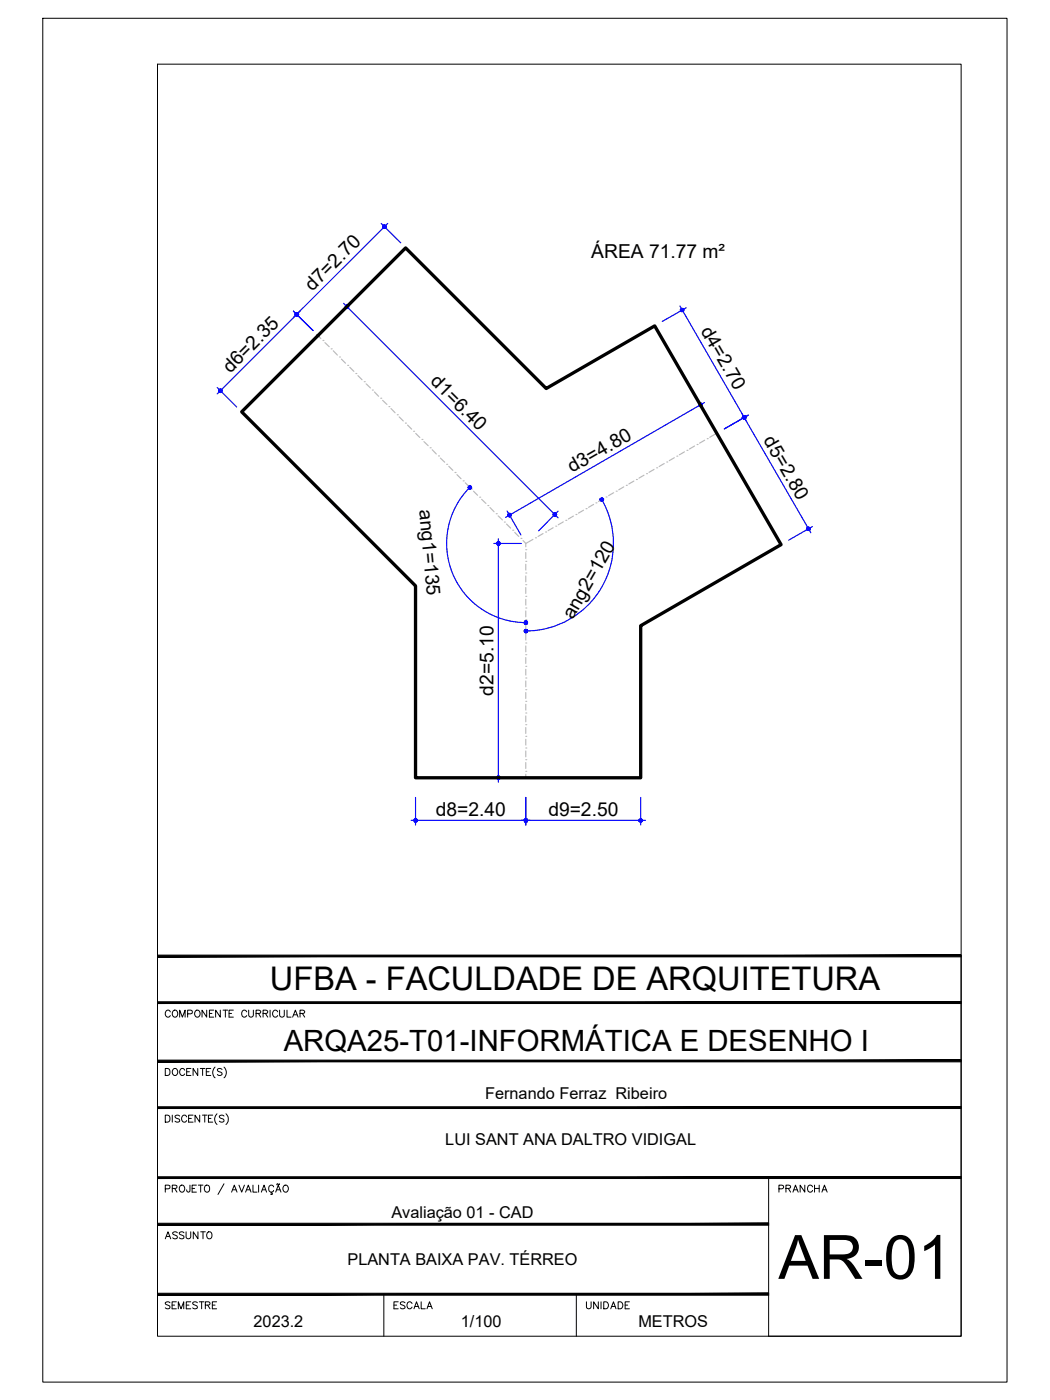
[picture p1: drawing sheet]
<svg xmlns="http://www.w3.org/2000/svg" width="229mm" height="305mm" viewBox="0 0 229 305" stroke-linecap="round" stroke-linejoin="round" font-family="sans-serif">
<!-- layer: ARQ_EIXO CINZA 04 -->
<g fill="none" stroke="#bababa" stroke-width=".25">
<path d="M69.2 73.1l.6 .6M70.3 74.1h.1M70.7 74.6l1 .9M72.1 75.9h.1M72.6 76.4l.8 .9M73.9 77.7h.1M74.3 78.2l.9 .9M75.7 79.5h.1M76.2 80l.8 .9M77.5 81.3h.1M77.9 81.8l.9 .9M79.3 83.1h.1"/>
<path d="M79.7 83.6l.9 .9M81.1 84.9h.1M81.5 85.3l.9 1M82.9 86.7h.1M83.3 87.2l.9 .9M84.7 88.5h.1M85.1 88.9l.9 1M86.5 90.3h.1M86.9 90.8l.9 .9M88.3 92.1h.1M88.7 92.5l.9 .9M90 93.9h.1"/>
<path d="M90.5 94.4l.9 .9M91.9 95.7h.1M92.3 96.1l.9 .9M93.6 97.5h.1M94.1 97.9l.9 .9M95.5 99.3h.1M95.9 99.7l.9 .9M146.8 99.7l-1.1 .6M147.4 99.3h.1M149 98.4l-1.1 .6M149.6 98h.1M151.2 97.1l-1.1 .6"/>
<path d="M151.8 96.8h.1M153.4 95.8l-1.1 .7M154 95.5h.1M156 94.3l-1.5 .9M97.2 101.1h.1M97.7 101.5l.9 .9M99.1 102.9h.1M99.5 103.3l.9 .9M100.8 104.7h.1M101.3 105.1l.9 .9M102.6 106.5h.1M103.1 106.9l.9 .9"/>
<path d="M104.4 108.2h.1M104.9 108.7l.9 .9M106.2 110.1h.1M106.7 110.5l.9 .9M108 111.8h.1M108.5 112.3l.9 .9M109.8 113.7h.1M110.3 114.1l.9 .9M111.6 115.4h.1M112.1 115.9l.8 .9M113.4 117.2h.1M113.9 117.7l.6 .6"/>
<path d="M114.5 119.7h.1M116 117.4l-1.5 .9v.7M116.6 117.1h.1M118.2 116.2l-1.1 .6M118.8 115.8h.1M120.4 114.9l-1.1 .6M121 114.6h.1M122.6 113.6l-1.1 .7M123.2 113.3h.1M124.8 112.4l-1.1 .6M125.4 112h.1M127 111.1l-1.1 .6"/>
<path d="M127.6 110.7h.1M129.2 109.8l-1.1 .6M129.8 109.5h.1M131.4 108.5l-1.1 .7M132 108.2h.1M133.6 107.3l-1.1 .6M134.2 106.9h.1M135.8 106l-1.1 .6M136.4 105.7h.1M138 104.7l-1.1 .7M138.6 104.4h.1M140.2 103.5l-1.1 .6"/>
<path d="M140.8 103.1h.1M142.4 102.2l-1.1 .6M143 101.9h.1M144.6 100.9l-1.1 .7M145.2 100.6h.1M114.5 140h.1M114.5 137.5h.1M114.5 134.9h.1M114.5 132.4h.1M114.5 129.8h.1M114.5 127.3h.1M114.5 124.8h.1"/>
<path d="M114.5 122.2h.1M114.5 120.3v1.3M114.5 122.9v1.2M114.5 125.4v1.3M114.5 127.9v1.3M114.5 130.5v1.2M114.5 133v1.3M114.5 135.6v1.2M114.5 138.1v1.3M114.5 157.8h.1M114.5 155.2h.1M114.5 152.7h.1"/>
<path d="M114.5 150.2h.1M114.5 147.6h.1M114.5 145.1h.1M114.5 142.5h.1M114.5 140.6v1.3M114.5 143.2v1.2M114.5 145.7v1.3M114.5 148.3v1.2M114.5 150.8v1.3M114.5 153.3v1.3M114.5 155.9v1.2M114.5 158.4v1.3"/>
<path d="M114.5 167.9h.1M114.5 165.4h.1M114.5 162.9h.1M114.5 160.3h.1M114.5 161v1.2M114.5 163.5v1.3M114.5 166v1.3M114.5 168.6v.7"/>
</g>
<!-- layer: COTA AZUL -->
<g fill="none" stroke="#00f" stroke-width=".25">
<path d="M83 48.6l4.2 4.3M84.4 48.6l-20.5 20.5M63.9 67.7l4.3 4.3M65.3 67.7l-18 18.1M74.8 66l46.7 46.7M76.2 66l-4.2 4.3M148 66.6l14.5 25.1M149.4 67l-5.2 3M47.3 84.4l4.2 4.2M152 87.3l3 5.2M153.4 87.6l-43.3 25M161.5 90l15 26"/>
<path d="M162.9 90.4l-5.2 3M102.3 106.1a17.3 17.3 0 0 0-3.7 18.8 17.3 17.3 0 0 0 15.9 10.7M107.5 118.3h6M108.5 117.3v53M110.4 111.3l3 5.2M121.5 111.3l-4.2 4.3M131 108.8a19.1 19.1 0 0 1-16.5 28.6M176.9 114.6l-5.2 3M89.5 178.6h51M90.5 173.6v6M107.5 169.3h6M114.5 173.6v6"/>
<path d="M139.5 173.6v6"/>
</g>
<!-- layer: 0 -->
<g fill="#00f" stroke="#00f" stroke-width=".22">
<path d="M75.3 66.5l-.1 .2 .3 .1zM75.2 66.7l.3 .1h-.3zM75.2 66.8l.1 .2 .2-.2z"/>
<path d="M75.3 67l.1 .1 .1-.3zM75.5 66.8l.1 .3h-.2zM75.5 66.8l.1 .3 .2-.1z"/>
<path d="M75.5 66.8l.3 .2 .1-.2zM75.5 66.8l.4-.1v.1zM75.5 66.8l.4-.1-.1-.2z"/>
<path d="M75.6 66.4l-.1 .4 .3-.3zM75.4 66.4h.2l-.1 .4zM75.3 66.5l.2 .3-.1-.4z"/>
<path d="M120.8 112l.2 .3 .2-.2zM120.8 112l.4-.1v.2zM120.8 112l.4-.1-.2-.1z"/>
<path d="M120.9 111.7l-.1 .3 .2-.2zM120.7 111.7h.2l-.1 .3zM120.5 111.8l.3 .2-.1-.3z"/>
<path d="M120.5 111.8l-.1 .1 .4 .1zM120.4 111.9l.4 .1-.4 .1zM120.4 112.1l.1 .2 .3-.3z"/>
<path d="M120.5 112.3l.2 .1 .1-.4zM120.8 112l.1 .4h-.2zM120.8 112l.1 .4 .1-.1z"/>
<path d="M108.3 118l.2 .3v-.4zM108.3 118l.2 .3-.3-.2zM108.2 118.1l-.1 .2h.4z"/>
<path d="M108.1 118.3l.1 .2 .3-.2zM108.2 118.5l.3-.2-.2 .4zM108.5 118.3l-.2 .4h.2z"/>
<path d="M108.5 118.3v.4h.2zM108.5 118.3l.3 .2-.1 .2zM108.5 118.3l.3 .2 .1-.2z"/>
<path d="M108.5 118.3h.4l-.1-.2zM108.7 118l.1 .1-.3 .2zM108.5 117.9v.4l.2-.3z"/>
<path d="M108.5 169.3v.4l.2-.1zM108.5 169.3l.3 .2-.1 .1zM108.5 169.3l.3 .2 .1-.2z"/>
<path d="M108.5 169.3h.4l-.1-.2zM108.7 169l.1 .1-.3 .2zM108.5 169v.3l.2-.3z"/>
<path d="M108.3 169l.2 .3v-.3zM108.3 169l.2 .3-.3-.2zM108.2 169.1l-.1 .2h.4z"/>
<path d="M108.1 169.3l.1 .2 .3-.2zM108.2 169.5l.3-.2-.2 .3zM108.5 169.3l-.2 .3 .2 .1z"/>
<path d="M110.6 112.3l.1 .2 .2-.4zM110.9 112.1v.4h-.2zM110.9 112.1v.4h.2z"/>
<path d="M110.9 112.1l.2 .4 .2-.2zM110.9 112.1h.4v.2zM110.9 112.1h.4v-.1z"/>
<path d="M111.1 111.8l-.2 .3 .4-.1zM110.9 111.8h.2l-.2 .3zM110.7 111.8l.2 .3v-.3z"/>
<path d="M110.7 111.8l-.1 .2 .3 .1zM110.6 112l.3 .1h-.4zM110.5 112.1l.1 .2 .3-.2z"/>
<path d="M152.7 87.8l-.2 .3 .3-.1zM152.5 87.8h.2l-.2 .3zM152.3 87.8l.2 .3v-.3z"/>
<path d="M152.3 87.8l-.2 .2 .4 .1zM152.1 88l.4 .1h-.4zM152.1 88.1v.2l.4-.2z"/>
<path d="M152.1 88.3l.2 .2 .2-.4zM152.5 88.1v.4h-.2zM152.5 88.1v.4h.2z"/>
<path d="M152.5 88.1l.2 .4 .1-.2zM152.5 88.1h.4l-.1 .2zM152.5 88.1h.4l-.1-.1z"/>
<path d="M148.2 67.3l.3 .2-.2-.3zM148.2 67.3l.3 .2h-.4zM148.1 67.5l.1 .2 .3-.2z"/>
<path d="M148.2 67.7l.1 .1 .2-.3zM148.5 67.5v.4l-.2-.1zM148.5 67.5v.4l.2-.1z"/>
<path d="M148.5 67.5l.2 .3 .1-.1zM148.5 67.5h.4l-.1 .2zM148.5 67.5h.4l-.1-.2z"/>
<path d="M148.7 67.2l-.2 .3 .3-.2zM148.5 67.1l.2 .1-.2 .3zM148.3 67.2l.2 .3v-.4z"/>
<path d="M162 90.9l.2 .3 .1-.1zM162 90.9h.4l-.1 .2zM162 90.9h.4l-.1-.2z"/>
<path d="M162.2 90.6l-.2 .3 .3-.2zM162 90.5l.2 .1-.2 .3zM161.8 90.6l.2 .3v-.4z"/>
<path d="M161.8 90.6l-.1 .1 .3 .2zM161.7 90.7l.3 .2h-.4zM161.6 90.9l.1 .2 .3-.2z"/>
<path d="M161.7 91.1l.1 .1 .2-.3zM162 90.9v.4l-.2-.1zM162 90.9v.4l.2-.1z"/>
<path d="M161.8 90.6l-.1 .1 .3 .2zM161.7 90.7l.3 .2h-.4zM161.6 90.9l.1 .2 .3-.2z"/>
<path d="M161.7 91.1l.1 .1 .2-.3zM162 90.9v.4l-.2-.1zM162 90.9v.4l.2-.1z"/>
<path d="M162 90.9l.2 .3 .1-.1zM162 90.9h.4l-.1 .2zM162 90.9h.4l-.1-.2z"/>
<path d="M162.2 90.6l-.2 .3 .3-.2zM162 90.5l.2 .1-.2 .3zM161.8 90.6l.2 .3v-.4z"/>
<path d="M176 115.1l.2 .3 .2-.1zM176 115.1h.4v.2zM176 115.1h.4v-.2z"/>
<path d="M176.2 114.8l-.2 .3 .4-.2zM176 114.8h.2l-.2 .3zM175.9 114.8l.1 .3v-.3z"/>
<path d="M175.7 114.9l.3 .2-.1-.3zM175.7 114.9l.3 .2h-.4zM175.6 115.1l.1 .2 .3-.2z"/>
<path d="M175.7 115.3l.2 .1 .1-.3zM176 115.1v.4l-.1-.1zM176 115.1v.4l.2-.1z"/>
<path d="M64.7 68.1l-.1 .4 .3-.3zM64.5 68.1h.2l-.1 .4zM64.3 68.2l.3 .3-.1-.4z"/>
<path d="M64.3 68.2v.1l.3 .2zM64.3 68.3l.3 .2h-.3zM64.3 68.5v.2l.3-.2z"/>
<path d="M64.3 68.7l.2 .1 .1-.3zM64.6 68.5l.1 .3h-.2zM64.6 68.5l.1 .3 .2-.1z"/>
<path d="M64.6 68.5l.3 .2 .1-.2zM64.6 68.5l.4-.2v.2zM64.9 68.2l-.3 .3 .4-.2z"/>
<path d="M47.7 85.3l.2 .1 .1-.4zM48 85l.1 .4h-.2zM48 85l.1 .4 .2-.1z"/>
<path d="M48 85l.3 .3v-.2zM48 85h.3v.1zM48 85h.3v-.2z"/>
<path d="M48.1 84.7l-.1 .3 .3-.2zM47.9 84.7h.2l-.1 .3zM47.7 84.8l.3 .2-.1-.3z"/>
<path d="M47.7 84.8l-.1 .2h.4zM47.6 85h.4l-.4 .1zM47.6 85.1l.1 .2 .3-.3z"/>
<path d="M64.3 68.7l.2 .1 .1-.3zM64.6 68.5l.1 .3h-.2zM64.6 68.5l.1 .3 .2-.1z"/>
<path d="M64.6 68.5l.3 .2 .1-.2zM64.6 68.5l.4-.2v.2zM64.9 68.2l-.3 .3 .4-.2z"/>
<path d="M64.7 68.1l-.1 .4 .3-.3zM64.5 68.1h.2l-.1 .4zM64.3 68.2l.3 .3-.1-.4z"/>
<path d="M64.3 68.2v.1l.3 .2zM64.3 68.3l.3 .2h-.3zM64.3 68.5v.2l.3-.2z"/>
<path d="M83.8 49l-.1 .4 .2-.3zM83.6 49h.2l-.1 .4zM83.4 49.1l.3 .3-.1-.4z"/>
<path d="M83.4 49.1v.1l.3 .2zM83.4 49.2l.3 .2h-.3zM83.4 49.4v.2l.3-.2z"/>
<path d="M83.4 49.6l.2 .1 .1-.3zM83.7 49.4l.1 .3h-.2zM83.7 49.4l.1 .3 .1-.1z"/>
<path d="M83.7 49.4l.2 .2 .2-.2zM83.7 49.4l.4-.2v.2zM83.9 49.1l-.2 .3 .4-.2z"/>
<path d="M114.5 178.6h.4l-.1-.2zM114.7 178.3l.1 .1-.3 .2zM114.5 178.2v.4l.2-.3z"/>
<path d="M114.3 178.3l.2 .3v-.4zM114.3 178.3l.2 .3-.3-.2zM114.2 178.4l-.1 .2h.4z"/>
<path d="M114.1 178.6l.1 .2 .3-.2zM114.2 178.8l.3-.2-.2 .3zM114.5 178.6l-.2 .3 .2 .1z"/>
<path d="M114.5 178.6v.4l.2-.1zM114.5 178.6l.3 .2-.1 .1zM114.5 178.6l.3 .2 .1-.2z"/>
<path d="M90.1 178.6l.1 .2 .3-.2zM90.2 178.8l.3-.2-.2 .3zM90.5 178.6l-.2 .3 .2 .1z"/>
<path d="M90.5 178.6v.4l.2-.1zM90.5 178.6l.3 .2-.1 .1zM90.5 178.6l.3 .2v-.2z"/>
<path d="M90.5 178.6h.3v-.2zM90.7 178.3l.1 .1-.3 .2zM90.5 178.2v.4l.2-.3z"/>
<path d="M90.3 178.3l.2 .3v-.4zM90.3 178.3l.2 .3-.3-.2zM90.2 178.4l-.1 .2h.4z"/>
<path d="M139.5 178.6h.4l-.1-.2zM139.7 178.3l.1 .1-.3 .2zM139.5 178.2v.4l.2-.3z"/>
<path d="M139.3 178.3l.2 .3v-.4zM139.1 178.4l.2-.1 .2 .3zM139.1 178.4v.2h.4z"/>
<path d="M139.1 178.6v.2l.4-.2zM139.1 178.8l.4-.2-.2 .3zM139.5 178.6l-.2 .3 .2 .1z"/>
<path d="M139.5 178.6v.4l.2-.1zM139.5 178.6l.3 .2-.1 .1zM139.5 178.6l.3 .2 .1-.2z"/>
<path d="M114.1 178.6l.1 .2 .3-.2zM114.2 178.8l.3-.2-.2 .3zM114.5 178.6l-.2 .3 .2 .1z"/>
<path d="M114.5 178.6v.4l.2-.1zM114.5 178.6l.3 .2-.1 .1zM114.5 178.6l.3 .2 .1-.2z"/>
<path d="M114.5 178.6h.4l-.1-.2zM114.7 178.3l.1 .1-.3 .2zM114.5 178.2v.4l.2-.3z"/>
<path d="M114.3 178.3l.2 .3v-.4zM114.3 178.3l.2 .3-.3-.2zM114.2 178.4l-.1 .2h.4z"/>
<path d="M102.4 105.7l-.1 .4 .3-.2zM102.2 105.7h.2l-.1 .4zM102 105.9l.3 .2-.1-.4z"/>
<path d="M102 105.9l-.1 .1 .4 .1zM101.9 106l.4 .1-.4 .1zM101.9 106.2l.1 .2 .3-.3z"/>
<path d="M102 106.4l.2 .1 .1-.4zM102.3 106.1l.1 .4h-.2zM102.3 106.1l.1 .4 .2-.1z"/>
<path d="M102.3 106.1l.3 .3 .1-.2zM102.3 106.1l.4-.1v.2zM102.3 106.1l.4-.1-.1-.1z"/>
<path d="M114.5 135.6h.4l-.1-.2zM114.7 135.2l.1 .2-.3 .2zM114.5 135.2v.4l.2-.4z"/>
<path d="M114.3 135.2l.2 .4v-.4zM114.3 135.2l.2 .4-.3-.2zM114.2 135.4l-.1 .2h.4z"/>
<path d="M114.1 135.6l.1 .2 .3-.2zM114.2 135.8l.3-.2-.2 .3zM114.5 135.6l-.2 .3h.2z"/>
<path d="M114.5 135.6v.3h.2zM114.5 135.6l.3 .2-.1 .1zM114.5 135.6l.3 .2 .1-.2z"/>
<path d="M114.1 137.4l.1 .2 .3-.2zM114.2 137.6l.3-.2-.2 .3zM114.5 137.4l-.2 .3 .2 .1z"/>
<path d="M114.5 137.4v.4l.2-.1zM114.5 137.4l.3 .2-.1 .1zM114.5 137.4l.3 .2 .1-.2z"/>
<path d="M114.5 137.4h.4l-.1-.2zM114.7 137.1l.1 .1-.3 .2zM114.5 137v.4l.2-.3z"/>
<path d="M114.3 137.1l.2 .3v-.4zM114.3 137.1l.2 .3-.3-.2zM114.2 137.2l-.1 .2h.4z"/>
<path d="M130.7 108.6l.3 .2-.1-.3zM130.7 108.6l.3 .2h-.4zM130.6 108.8l.1 .2 .3-.2z"/>
<path d="M130.7 109l.2 .1 .1-.3zM131 108.8v.3h-.1zM131 108.8v.3h.2z"/>
<path d="M131 108.8l.2 .3 .2-.1zM131 108.8h.4v.2zM131 108.8h.4v-.2z"/>
<path d="M131.2 108.5l-.2 .3 .4-.2zM131 108.4l.2 .1-.2 .3zM130.9 108.5l.1 .3v-.4z"/>
</g>
<path d="M88.3 54l30.6 30.6 23.6-13.6 27.6 47.6-30.6 17.6v33.1h-49v-41.7l-37.9-37.9z" fill="none" stroke="#000" stroke-width=".72"/>
<!-- layer: MRG_EXTERNA -->
<path d="M9.3 4h209.9v296.9h-209.9z" fill="none" stroke="#000" stroke-width=".22"/>
<!-- layer: MRG_INTERNA -->
<path d="M34.3 14h175v276.9h-175z" fill="none" stroke="#000" stroke-width=".22"/>
<!-- layer: SIMB_01 -->
<g fill="#000" stroke="#000" stroke-width=".22">
<path d="M34.3 218.1v.4l175-.4zM34.3 218.5l175-.4v.4z"/>
<path d="M34.3 207.9v.4l175-.4zM34.3 208.3l175-.4v.4z"/>
<path d="M34.3 230.8v.4l175-.4zM34.3 231.2l175-.4v.4z"/>
<path d="M34.3 256.2v.4l175-.4zM34.3 256.6l175-.4v.4z"/>
<path d="M34.3 241v.3l175-.3zM34.3 241.3l175-.3v.3z"/>
<path d="M34.3 266.3v.4l133-.4zM34.3 266.7l133-.4v.4z"/>
<path d="M34.3 282h133v-.4zM34.3 281.6h133l-133 .4z"/>
</g>
<g fill="none" stroke="#000" stroke-width=".22">
<path d="M45 219.9v1.5l-1-1.5v1.5M46.5 219.9h-.9v1.5h.9M48 219.9v1.5l-1.1-1.5v1.5M48.6 219.9h1M49.1 219.9v1.5M50.8 219.9h-.9v1.5h.9M54.1 219.9v1.1l.5 .4h.3l.3-.4v-1.1M58.8 219.9v1.5M60.9 219.9v1.1l.4 .4 .5-.2 .1-1.3M62.5 219.9v1.5h.9M209.3 208.1v82.8h-42v-34.5M36 232.6h.5a.82 .82 0 0 1 .5 .8 .82 .82 0 0 1-.5 .7h-.5z"/>
<path d="M37.1 220.3a.56 .56 0 0 0-.7-.4 .56 .56 0 0 0-.4 .6 .63 .63 0 0 0 .2 .8 .63 .63 0 0 0 .9-.2M37.7 220.1a.72 .72 0 0 1 1 .2 .72 .72 0 0 1-.3 1.1 .72 .72 0 0 1-.9-.4 .72 .72 0 0 1 .2-.9zM37.7 232.8a.72 .72 0 0 1 1 .2 .72 .72 0 0 1-.3 1.1 .72 .72 0 0 1-.9-.4 .72 .72 0 0 1 .2-.9zM39.1 221.4v-1.5l.6 1.5 .6-1.5v1.5M40.2 233a.56 .56 0 0 0-.6-.4 .56 .56 0 0 0-.5 .6 .63 .63 0 0 0 .3 .8 .63 .63 0 0 0 .8-.2M40.6 233.3h.6M40.9 220.7l.9-.1v-.5l-.3-.2h-.6v1.5M41.6 232.6h-1v1.5h1M42.7 220a.71 .71 0 0 1 .9 .7 .71 .71 0 0 1-.9 .7l-.3-.5v-.4zM43.1 232.6v1.5l-1.1-1.5v1.5M43.6 232.6h1M44.1 232.6v1.5"/>
<path d="M44.9 233.3h.6M45.6 220.6h.5M45.9 232.6h-1v1.5h1M46.8 232.3a1.57 1.57 0 0 0 0 2.4M48.3 232.8l-.3-.2-.7 .2 .2 .4 .5 .2 .3 .3v.2l-.3 .2-.7-.2M48.8 232.3a1.57 1.57 0 0 1 0 2.4M49.9 220.6h.5M53.7 220.3a.56 .56 0 0 0-.6-.4 .56 .56 0 0 0-.5 .6 .63 .63 0 0 0 .3 .8 .63 .63 0 0 0 .8-.2M55.8 220.6h.8l.2-.4-.4-.3h-.6v1.5M56.3 220.6l.5 .8M57.3 220.6h.8l.2-.4-.4-.3h-.6v1.5M57.8 220.6l.5 .8"/>
<path d="M60.5 220.3a.56 .56 0 0 0-.7-.4 .56 .56 0 0 0-.4 .6 .63 .63 0 0 0 .2 .8 .63 .63 0 0 0 .9-.2M63.7 221.4l.6-1.5 .6 1.5M63.9 220.9h.7M65.3 220.6h.9l.1-.4-.3-.3h-.7v1.5M65.8 220.6l.5 .8M36 242.8h.5a.82 .82 0 0 1 .5 .7 .82 .82 0 0 1-.5 .8h-.5zM36 258.8l.9-.1 .1-.6-1-.1v1.5M37.5 258.7l1-.1v-.5l-1-.1v1.5M37.5 242.8v1.5M38 258.7l.5 .8M39.1 243l-.3-.2-.7 .2 .2 .4 .7 .3 .1 .2v.2l-.3 .2-.7-.2M39.2 258.2a.72 .72 0 0 1 1 .2 .72 .72 0 0 1-.3 1.1 .72 .72 0 0 1-.9-.4 .72 .72 0 0 1 .2-.9z"/>
<path d="M40.6 243.2a.56 .56 0 0 0-.6-.4 .56 .56 0 0 0-.5 .6 .63 .63 0 0 0 .3 .8 .63 .63 0 0 0 .8-.2M41.1 243.5h.6M41.4 258l-.1 1.4-.4 .1-.2-.1-.1-.4M41.8 258.7h.6M42 242.8h-.9v1.5h.9M42.8 258h-1v1.5h1M43.2 258h1M43.5 242.8v1.5l-1-1.5v1.5M43.7 258v1.5M44.1 242.8h1M44.6 242.8v1.5M44.6 258.2a.63 .63 0 0 1 .8-.1 .63 .63 0 0 1 .2 .9 .57 .57 0 0 1-.5 .6 .57 .57 0 0 1-.6-.6z"/>
<path d="M45.4 243.5h.5M46.3 242.8h-.9v1.5h.9M47.2 242.5a1.57 1.57 0 0 0 0 2.3M48.8 243l-.4-.2-.6 .2 .1 .4 .7 .3 .2 .2v.2l-.4 .2-.6-.2M48.8 257.7l-1.3 2.4M49.2 242.5a1.57 1.57 0 0 1 0 2.3M50.4 259.5l.6-1.5 .6 1.5M50.7 259h.7M52 258l.6 1.5 .6-1.5M53.5 259.5l.6-1.5 .6 1.5M53.7 259h.7M55.1 258v1.5h.9"/>
<path d="M56.3 258v1.5M56.9 259.5l.6-1.5 .5 1.5M57.1 259h.7M59.1 259.5v.3l.2 .2h-.4M59.6 258.4a.6 .6 0 0 0-.9-.3 .6 .6 0 0 0-.2 .9 .54 .54 0 0 0 .4 .5 .54 .54 0 0 0 .7-.3M60 259.5l.6-1.5 .6 1.5M60.2 259h.8M60.3 257.8l-.1 .1M60.3 257.8h.2M60.5 257.8l.1 .1M60.6 257.9h.2M60.9 257.7l-.1 .2"/>
<path d="M61.8 258.2a.72 .72 0 0 1 1 .2 .72 .72 0 0 1-.3 1.1 .72 .72 0 0 1-.9-.4 .72 .72 0 0 1 .2-.9zM83.6 281.8v9.1M125.5 281.8v9.1"/>
</g>
<text font-size="13.3" x="169.5" y="278.4">AR-01</text>
<text font-size="7.1" x="58.8" y="215.6">UFBA - FACULDADE DE ARQUITETURA</text>
<text font-size="6.4" x="61.8" y="228.9">ARQA25-T01-INFORMÁTICA E DESENHO I</text>
<g font-size="4.4">
<text x="168.3" y="260.7">PRANCHA</text>
<text x="34.9" y="270.9">ASSUNTO</text>
<text x="34.9" y="286.1">SEMESTRE</text>
<text x="84.7" y="286.1">ESCALA</text>
<text x="126.3" y="286.1">UNIDADE</text>
</g>
<g font-size="4.2">
<text x="128.7" y="56.1">ÁREA 71.77 m²</text>
<text x="68" y="63.5" transform="rotate(-45 68 63.5)">d7=2.70</text>
<text x="152.4" y="72.1" transform="rotate(60 152.4 72.1)">d4=2.70</text>
<text x="50.2" y="81.4" transform="rotate(-45 50.2 81.4)">d6=2.35</text>
<text x="93.5" y="83.3" transform="rotate(45 93.5 83.3)">d1=6.40</text>
<text x="166.1" y="95.9" transform="rotate(60 166.1 95.9)">d5=2.80</text>
<text x="124.6" y="103" transform="rotate(-30 124.6 103)">d3=4.80</text>
<text x="91.3" y="111" transform="rotate(85 91.3 111)">ang1=135</text>
<text x="124.7" y="135" transform="rotate(-60 124.7 135)">ang2=120</text>
<text x="107.4" y="151.4" transform="rotate(-90 107.4 151.4)">d2=5.10</text>
<text x="94.9" y="177.5">d8=2.40</text>
<text x="119.4" y="177.5">d9=2.50</text>
</g>
<g font-size="3.5">
<text x="105.6" y="239.3">Fernando Ferraz Ribeiro</text>
<text x="96.9" y="249.3">LUI SANT ANA DALTRO VIDIGAL</text>
<text x="85.2" y="265.2">Avaliação 01 - CAD</text>
<text x="75.6" y="275.4">PLANTA BAIXA PAV. TÉRREO</text>
<text x="55.2" y="289">2023.2</text>
<text x="100.3" y="289">1/100</text>
<text x="139" y="289">METROS</text>
</g>
</svg>
